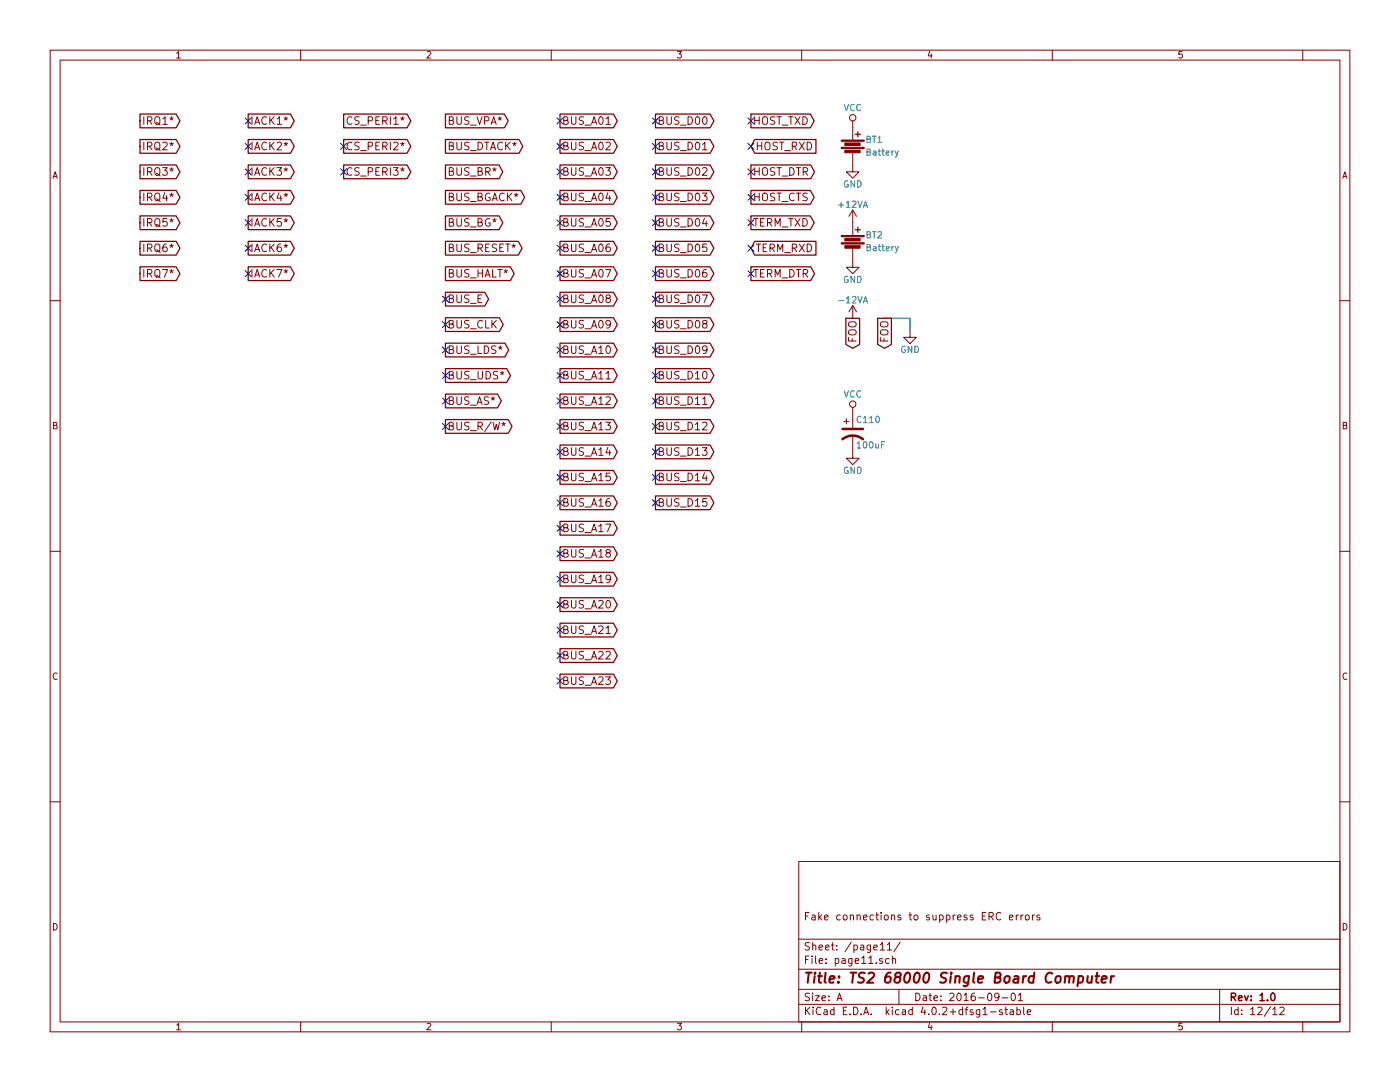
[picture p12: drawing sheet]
<svg xmlns="http://www.w3.org/2000/svg" width="279mm" height="216mm" viewBox="0 0 279 216" stroke-linecap="round" stroke-linejoin="round" font-family="sans-serif">
<g fill="none" stroke="#840000" stroke-width=".2">
<path d="M10 10h259.4v195.9h-259.4zM12 12h255.4v191.9h-255.4zM60 10v2M110 10v2M160 10v2M210 10v2M260 10v2M120.9 24.8h.9M140.2 29.9h.9M170.2 30.5v3.8h1.2l-1.2 1.3-1.3-1.3h1.3M170.2 24.1v3.8M10 60h2"/>
<path d="M170.2 49.5v3.8h1.2l-1.2 1.3-1.3-1.3h1.3M170.2 41.9l-.8 1.3M170.2 41.9v5.1M170.2 41.9l.7 1.3M267.4 60h2M120.9 75.6h.9M170.2 61v2.5M170.2 61l-.8 1.2M170.2 61l.7 1.2M181.6 66v1.3h1.3l-1.3 1.3-1.3-1.3h1.3M100.2 84.5l.3 .1 .4-.1M100.3 84.9l.2-.3 .2 .3"/>
<path d="M100.5 84.3v.3M140.2 80.7h.9M168.4 84.1h1M168.9 83.6v1M170.2 86.9v4.5h1.2l-1.2 1.3-1.3-1.3h1.3M170.2 81.3v4M10 110h2M267.4 110h2M120.9 126.4h.9M10 160h2M267.4 160h2M159.4 171.9h108v32h-108z"/>
<path d="M159.4 197.4h108M159.4 193.4h108M159.4 187.4h108M167.1 199.7l.4-1.5 .5 1.5M167.2 199.2h.7M175.7 188.5l.4-.4v1.5M175.7 189.6h.8M177.1 188.5l.4-.4v1.5M177.1 189.6h.9M177.4 191.3h-.4l-.3 .2 .1 .6 .2 .2 .4-.1M178.1 191.4l.2-.1h.4v1M178.1 190.8v1.5"/>
<path d="M179.4 197.4v3M179.7 188l-1.3 1.9M199.4 198.8l-.3 .3h-.3l-.3-.3 .2-.6h.4l.2 .1a1.19 1.19 0 0 1-.2 1.3l-.4 .1M200 199.1h1.1M201.4 183.1l.8-.2-.1-.2-.4-.1-.3 .2 .1 .7h.6M202 198.2h.1a.8 .8 0 0 1 .6 .7 .8 .8 0 0 1-.6 .8 .97 .97 0 0 1-.1-1.5zM202.8 182.6v1M203.2 198.6l.4-.4v1.5M203.2 199.7h.9M203.3 182.6l-.5 .3M203.8 182.6v1M204.2 182.6l-.4 .3"/>
<path d="M204.7 182.7l.2-.1 .4 .1 .1 .6-.1 .2-.4 .1-.2-.2zM206 182.6v1M206.5 182.6l-.5 .3M207.5 182.7a.37 .37 0 0 0-.6 .1l.1 .2 .5 .1 .1 .2-.3 .3-.4-.1M243.4 197.4v6.5M60 203.9v2M110 203.9v2M159.4 200.4h108M160 203.9v2M197.7 201.9h1.1M200 201.5a.37 .37 0 0 0-.6 .2l.1 .2 .5 .1 .1 .2-.2 .3-.5-.1M200.5 201.5h.6"/>
<path d="M200.7 201v1.3l.4 .2M201.6 201.5h.6v1M202.2 201.8l-.4 .1-.3 .2 .3 .4 .4-.1M202.9 201.5h.5l.3 .3-.2 .6h-.6M202.9 201v1.5M204.3 201v1.3l.2 .2M205 202l.7-.2v-.3h-.5l-.2 .2 .1 .7h.6M210 203.9v2M254 201.4l.4-.4v1.5M254 202.5h.9M255.4 201.1l.6-.1 .3 .4-1 1.1h1M260 203.9v2"/>
<circle cx="170.2" cy="23.5" r=".63"/>
<circle cx="170.2" cy="80.6" r=".63"/>
</g>
<path d="M253.7 198.3l.2-.1a.8 .8 0 0 1 .6 .7 .8 .8 0 0 1-.6 .8l-.2-.2-.1-.4z" fill="none" stroke="#840000" stroke-width=".3"/>
<path d="M215.3 194.8a.65 .65 0 0 1 .8 .1l-.1 1a.67 .67 0 0 1-.9 .1M215.3 194.8l-.3 2M217.1 194.8l-.1 1.2a.56 .56 0 0 0 .8-.1M218 194.8l-.2 1.3M218.6 194.8h.8M219 194.1l-.2 1.7v.2l.4 .1M219.9 195.4l1-.2-.1-.4h-.8l-.2 1 .3 .3 .5-.1M221.8 194.8l-.2 1.3M222.3 194.8h-.4l-.2 .3" fill="none" stroke="#840000" stroke-width=".41"/>
<g fill="none" stroke="#840000" stroke-width=".25">
<path d="M27.9 22.8h7.3l.7 1.3-.7 1.4h-7.3zM27.9 27.8h7.3l.7 1.4-.7 1.4h-7.3zM27.9 32.9h7.3l.7 1.4-.7 1.4h-7.3zM27.9 38h7.3l.7 1.4-.7 1.3h-7.3zM49.5 22.8h8.5l.7 1.3-.7 1.4h-8.5zM49.5 27.8h8.5l.7 1.4-.7 1.4h-8.5zM49.5 32.9h8.5l.7 1.4-.7 1.4h-8.5zM49.5 38h8.5l.7 1.4-.7 1.3h-8.5zM68.6 22.8h12.6l.8 1.3-.8 1.4h-12.6zM68.6 27.8h12.6l.8 1.4-.8 1.4h-12.6zM68.6 32.9h12.6l.8 1.4-.8 1.4h-12.6zM88.9 22.8h11.8l.7 1.3-.7 1.4h-11.8z"/>
<path d="M88.9 27.8h14.7l.7 1.4-.7 1.4h-14.7zM88.9 32.9h10.7l.8 1.4-.8 1.4h-10.7zM88.9 38h15l.8 1.4-.8 1.3h-15zM111.8 22.8h10.6l.8 1.3-.8 1.4h-10.6zM111.8 27.8h10.6l.8 1.4-.8 1.4h-10.6zM111.8 32.9h10.6l.8 1.4-.8 1.4h-10.6zM111.8 38h10.6l.8 1.4-.8 1.3h-10.6zM130.8 22.8h10.9l.8 1.3-.8 1.4h-10.9zM130.8 27.8h10.9l.8 1.4-.8 1.4h-10.9zM130.8 32.9h10.9l.8 1.4-.8 1.4h-10.9zM130.8 38h10.9l.8 1.4-.8 1.3h-10.9zM149.9 22.8h11.8l.8 1.3-.8 1.4h-11.8z"/>
<path d="M149.9 32.9h11.9l.8 1.4-.8 1.4h-11.9zM149.9 38h11.8l.8 1.4-.8 1.3h-11.8zM150.6 27.8h12.2v2.8h-12.2l-.7-1.4zM170.7 26.8h1M171.2 26.3v1M27.9 43.1h7.3l.7 1.4-.7 1.3h-7.3zM27.9 48.2h7.3l.7 1.3-.7 1.4h-7.3zM27.9 53.2h7.3l.7 1.4-.7 1.4h-7.3zM49.5 43.1h8.5l.7 1.4-.7 1.3h-8.5zM49.5 48.2h8.5l.7 1.3-.7 1.4h-8.5zM49.5 53.2h8.5l.7 1.4-.7 1.4h-8.5zM88.9 43.1h10.7l.8 1.4-.8 1.3h-10.7z"/>
<path d="M88.9 48.2h14.5l.8 1.3-.8 1.4h-14.5zM88.9 53.2h13l.7 1.4-.7 1.4h-13zM88.9 58.3h7.8l.8 1.4-.8 1.4h-7.8zM111.8 43.1h10.6l.8 1.4-.8 1.3h-10.6zM111.8 48.2h10.6l.8 1.3-.8 1.4h-10.6zM111.8 53.2h10.6l.8 1.4-.8 1.4h-10.6zM111.8 58.3h10.6l.8 1.4-.8 1.4h-10.6zM130.8 43.1h10.9l.8 1.4-.8 1.3h-10.9zM130.8 48.2h10.9l.8 1.3-.8 1.4h-10.9zM130.8 53.2h10.9l.8 1.4-.8 1.4h-10.9zM130.8 58.3h10.9l.8 1.4-.8 1.4h-10.9zM149.9 43.1h11.8l.8 1.4-.8 1.3h-11.8z"/>
<path d="M149.9 53.2h11.9l.8 1.4-.8 1.4h-11.9zM150.6 48.2h12.2v2.7h-12.2l-.7-1.4zM170.7 45.8h1M171.2 45.3v1.1M88.9 63.4h10.8l.7 1.4-.7 1.3h-10.8zM88.9 68.5h11.9l.7 1.4-.7 1.3h-11.9zM88.9 73.6h12.2l.8 1.3-.8 1.4h-12.2zM88.9 78.6h10.4l.8 1.4-.8 1.4h-10.4zM111.8 63.4h10.6l.8 1.4-.8 1.3h-10.6zM111.8 73.6h10.6l.8 1.3-.8 1.4h-10.6zM111.8 78.6h10.6l.8 1.4-.8 1.4h-10.6zM111.8 68.5h10.6l.8 1.4-.8 1.3h-10.6z"/>
<path d="M130.8 63.4h10.9l.8 1.4-.8 1.3h-10.9zM130.8 68.5h10.9l.8 1.4-.8 1.3h-10.9zM130.8 73.6h10.9l.8 1.3-.8 1.4h-10.9zM130.8 78.6h10.9l.8 1.4-.8 1.4h-10.9zM168.8 63.5h2.8v5.2l-1.4 .8-1.4-.8zM175.2 63.5h2.7v5.2l-1.4 .8-1.3-.8zM88.9 83.7h12.5l.8 1.4-.8 1.4h-12.5zM111.8 83.7h10.6l.8 1.4-.8 1.4h-10.6zM111.8 88.8h10.6l.8 1.4-.8 1.3h-10.6zM111.8 93.9h10.6l.8 1.4-.8 1.3h-10.6zM111.8 99h10.6l.8 1.3-.8 1.4h-10.6zM130.8 83.7h10.9l.8 1.4-.8 1.4h-10.9z"/>
<path d="M130.8 88.8h10.9l.8 1.4-.8 1.3h-10.9zM130.8 93.9h10.9l.8 1.4-.8 1.3h-10.9zM130.8 99h10.9l.8 1.3-.8 1.4h-10.9zM111.8 104h10.6l.8 1.4-.8 1.4h-10.6zM111.8 109.1h10.6l.8 1.4-.8 1.4h-10.6zM111.8 114.2h10.6l.8 1.4-.8 1.3h-10.6zM111.8 119.3h10.6l.8 1.4-.8 1.3h-10.6zM111.8 124.4h10.6l.8 1.3-.8 1.4h-10.6zM111.8 129.4h10.6l.8 1.4-.8 1.4h-10.6zM111.8 134.5h10.6l.8 1.4-.8 1.4h-10.6z"/>
</g>
<g fill="none" stroke="#000084" stroke-width=".2">
<path d="M48.9 38.8l1.2 1.2M48.9 33.7l1.2 1.2M48.9 28.6l1.2 1.2M48.9 23.5l1.2 1.2M50.1 38.8l-1.2 1.2M50.1 33.7l-1.2 1.2M50.1 28.6l-1.2 1.2M50.1 23.5l-1.2 1.2M68 28.6l1.2 1.2M68 33.7l1.2 1.2M69.2 28.6l-1.2 1.2M69.2 33.7l-1.2 1.2"/>
<path d="M111.2 23.5l1.2 1.2M111.2 28.6l1.2 1.2M111.2 33.7l1.2 1.2M111.2 38.8l1.2 1.2M112.4 23.5l-1.2 1.2M112.4 28.6l-1.2 1.2M112.4 33.7l-1.2 1.2M112.4 38.8l-1.2 1.2M130.2 23.5l1.2 1.2M130.2 28.6l1.2 1.2M130.2 33.7l1.2 1.2M130.2 38.8l1.2 1.2"/>
<path d="M131.4 23.5l-1.2 1.2M131.4 28.6l-1.2 1.2M131.4 33.7l-1.2 1.2M131.4 38.8l-1.2 1.2M149.3 23.5l1.2 1.2M149.3 28.6l1.2 1.2M149.3 33.7l1.2 1.2M149.3 38.8l1.2 1.2M150.5 23.5l-1.2 1.2M150.5 28.6l-1.2 1.2M150.5 33.7l-1.2 1.2M150.5 38.8l-1.2 1.2"/>
<path d="M48.9 54l1.2 1.2M48.9 48.9l1.2 1.2M48.9 43.8l1.2 1.3M50.1 54l-1.2 1.2M50.1 48.9l-1.2 1.2M50.1 43.8l-1.2 1.3M88.3 59.1l1.2 1.2M89.5 59.1l-1.2 1.2M111.2 43.8l1.2 1.3M111.2 48.9l1.2 1.2M111.2 54l1.2 1.2M111.2 59.1l1.2 1.2"/>
<path d="M112.4 43.8l-1.2 1.3M112.4 48.9l-1.2 1.2M112.4 54l-1.2 1.2M112.4 59.1l-1.2 1.2M130.2 43.8l1.2 1.3M130.2 48.9l1.2 1.2M130.2 54l1.2 1.2M130.2 59.1l1.2 1.2M131.4 43.8l-1.2 1.3M131.4 48.9l-1.2 1.2M131.4 54l-1.2 1.2M131.4 59.1l-1.2 1.2"/>
<path d="M149.3 43.8l1.2 1.3M149.3 48.9l1.2 1.2M149.3 54l1.2 1.2M150.5 43.8l-1.2 1.3M150.5 48.9l-1.2 1.2M150.5 54l-1.2 1.2M88.3 69.2l1.2 1.3M88.3 74.3l1.2 1.2M88.3 64.2l1.2 1.2M88.3 79.4l1.2 1.2M89.5 69.2l-1.2 1.3M89.5 74.3l-1.2 1.2"/>
<path d="M89.5 64.2l-1.2 1.2M89.5 79.4l-1.2 1.2M111.2 64.2l1.2 1.2M111.2 69.2l1.2 1.3M111.2 74.3l1.2 1.2M111.2 79.4l1.2 1.2M112.4 64.2l-1.2 1.2M112.4 69.2l-1.2 1.3M112.4 74.3l-1.2 1.2M112.4 79.4l-1.2 1.2M130.2 64.2l1.2 1.2M130.2 69.2l1.2 1.3"/>
<path d="M130.2 74.3l1.2 1.2M130.2 79.4l1.2 1.2M131.4 64.2l-1.2 1.2M131.4 69.2l-1.2 1.3M131.4 74.3l-1.2 1.2M131.4 79.4l-1.2 1.2M88.3 84.5l1.2 1.2M89.5 84.5l-1.2 1.2M111.2 84.5l1.2 1.2M111.2 89.6l1.2 1.2M111.2 94.6l1.2 1.3M111.2 99.7l1.2 1.2"/>
<path d="M112.4 84.5l-1.2 1.2M112.4 89.6l-1.2 1.2M112.4 94.6l-1.2 1.3M112.4 99.7l-1.2 1.2M130.2 84.5l1.2 1.2M130.2 89.6l1.2 1.2M130.2 94.6l1.2 1.3M130.2 99.7l1.2 1.2M131.4 84.5l-1.2 1.2M131.4 89.6l-1.2 1.2M131.4 94.6l-1.2 1.3M131.4 99.7l-1.2 1.2"/>
<path d="M111.2 104.8l1.2 1.2M111.2 109.9l1.2 1.2M111.2 115l1.2 1.2M112.4 104.8l-1.2 1.2M112.4 109.9l-1.2 1.2M112.4 115l-1.2 1.2M111.2 120l1.2 1.3M111.2 125.1l1.2 1.2M111.2 130.2l1.2 1.2M111.2 135.3l1.2 1.2M112.4 120l-1.2 1.3M112.4 125.1l-1.2 1.2"/>
<path d="M112.4 130.2l-1.2 1.2M112.4 135.3l-1.2 1.2"/>
</g>
<g fill="#840000" stroke="#840000" stroke-width=".2">
<path d="M167.9 29.4h4.6v.2h-4.6z"/>
<path d="M167.9 27.9h4.6v.3h-4.6z"/>
<path d="M168.6 30h3.1v.5h-3.1z"/>
<path d="M168.6 28.5h3.1v.5h-3.1z"/>
<path d="M167.9 48.4h4.6v.3h-4.6z"/>
<path d="M167.9 47h4.6v.2h-4.6z"/>
<path d="M168.6 49h3.1v.5h-3.1z"/>
<path d="M168.6 47.6h3.1v.5h-3.1z"/>
</g>
<path d="M179.3 30.1l-.5 1.2-.1 .1M179.3 49.2l-.5 1.1-.1 .1" fill="none" stroke="#008484" stroke-width=".2"/>
<path d="M168.1 87.6a3.3 3.3 0 0 1 4.1 0M168.1 85.6h4.1" fill="none" stroke="#840000" stroke-width=".51"/>
<path d="M176.5 63.5h5.1v2.5" fill="none" stroke="#008400" stroke-width=".2"/>
<text font-size="2.8" fill="#840000" x="160.4" y="196.2">Title: TS2 68000 Single Board Computer</text>
<g font-size="2.1" fill="#840000">
<text x="28.3" y="24.9">IRQ1*</text>
<text x="28.3" y="30">IRQ2*</text>
<text x="49.9" y="24.9">IACK1*</text>
<text x="49.9" y="30">IACK2*</text>
<text x="69" y="24.9">CS_PERI1*</text>
<text x="69" y="30">CS_PERI2*</text>
<text x="89.3" y="24.9">BUS_VPA*</text>
<text x="89.3" y="30">BUS_DTACK*</text>
<text x="112.2" y="24.9">BUS_A01</text>
<text x="112.2" y="30">BUS_A02</text>
<text x="131.2" y="24.9">BUS_D00</text>
<text x="131.2" y="30">BUS_D01</text>
<text x="150.3" y="24.9">HOST_TXD</text>
<text x="150.8" y="30">HOST_RXD</text>
<text x="28.3" y="35.1">IRQ3*</text>
<text x="49.9" y="35.1">IACK3*</text>
<text x="69" y="35.1">CS_PERI3*</text>
<text x="89.3" y="35.1">BUS_BR*</text>
<text x="112.2" y="35.1">BUS_A03</text>
<text x="131.2" y="35.1">BUS_D02</text>
<text x="150.3" y="35.1">HOST_DTR</text>
<text x="28.3" y="40.1">IRQ4*</text>
<text x="49.9" y="40.1">IACK4*</text>
<text x="89.3" y="40.1">BUS_BGACK*</text>
<text x="112.2" y="40.1">BUS_A04</text>
<text x="131.2" y="40.1">BUS_D03</text>
<text x="150.3" y="40.1">HOST_CTS</text>
<text x="28.3" y="45.2">IRQ5*</text>
<text x="49.9" y="45.2">IACK5*</text>
<text x="89.3" y="45.2">BUS_BG*</text>
<text x="112.2" y="45.2">BUS_A05</text>
<text x="131.2" y="45.2">BUS_D04</text>
<text x="150.3" y="45.2">TERM_TXD</text>
<text x="28.3" y="50.3">IRQ6*</text>
<text x="49.9" y="50.3">IACK6*</text>
<text x="89.3" y="50.3">BUS_RESET*</text>
<text x="112.2" y="50.3">BUS_A06</text>
<text x="131.2" y="50.3">BUS_D05</text>
<text x="150.8" y="50.3">TERM_RXD</text>
<text x="28.3" y="55.4">IRQ7*</text>
<text x="49.9" y="55.4">IACK7*</text>
<text x="89.3" y="55.4">BUS_HALT*</text>
<text x="112.2" y="55.4">BUS_A07</text>
<text x="131.2" y="55.4">BUS_D06</text>
<text x="150.3" y="55.4">TERM_DTR</text>
<text x="89.3" y="60.5">BUS_E</text>
<text x="89.3" y="65.5">BUS_CLK</text>
<text x="112.2" y="60.5">BUS_A08</text>
<text x="112.2" y="65.5">BUS_A09</text>
<text x="131.2" y="60.5">BUS_D07</text>
<text x="131.2" y="65.5">BUS_D08</text>
<text x="89.3" y="70.6">BUS_LDS*</text>
<text x="112.2" y="70.6">BUS_A10</text>
<text x="131.2" y="70.6">BUS_D09</text>
<text x="170.9" y="68.5" transform="rotate(-90 170.9 68.5)">FOO</text>
<text x="177.3" y="68.5" transform="rotate(-90 177.3 68.5)">FOO</text>
<text x="89.3" y="75.7">BUS_UDS*</text>
<text x="112.2" y="75.7">BUS_A11</text>
<text x="131.2" y="75.7">BUS_D10</text>
<text x="89.3" y="80.8">BUS_AS*</text>
<text x="112.2" y="80.8">BUS_A12</text>
<text x="131.2" y="80.8">BUS_D11</text>
<text x="89.3" y="85.9">BUS_R/W*</text>
<text x="112.2" y="85.9">BUS_A13</text>
<text x="131.2" y="85.9">BUS_D12</text>
<text x="112.2" y="90.9">BUS_A14</text>
<text x="131.2" y="90.9">BUS_D13</text>
<text x="112.2" y="96">BUS_A15</text>
<text x="112.2" y="101.1">BUS_A16</text>
<text x="131.2" y="96">BUS_D14</text>
<text x="131.2" y="101.1">BUS_D15</text>
<text x="112.2" y="106.2">BUS_A17</text>
<text x="112.2" y="111.3">BUS_A18</text>
<text x="112.2" y="116.3">BUS_A19</text>
<text x="112.2" y="121.4">BUS_A20</text>
<text x="112.2" y="126.5">BUS_A21</text>
<text x="112.2" y="131.6">BUS_A22</text>
<text x="112.2" y="136.7">BUS_A23</text>
<text x="160.4" y="183.6">Fake connections to suppress ERC errors</text>
<text x="160.4" y="189.6">Sheet: /page11/</text>
<text x="160.4" y="192.3">File: page11.sch</text>
<text x="160.4" y="202.5">KiCad E.D.A. kicad 4.0.2+dfsg1-stable</text>
<text x="160.4" y="199.7">Size: A</text>
<text x="182.4" y="199.7">Date: 2016-09-01</text>
<text x="245.4" y="199.7">Rev: 1.0</text>
<text x="245.4" y="202.5">Id: 12/12</text>
</g>
<g font-size="1.8" fill="#840000">
<text x="35" y="11.6">1</text>
<text x="85" y="11.6">2</text>
<text x="135" y="11.6">3</text>
<text x="185" y="11.6">4</text>
<text x="235" y="11.6">5</text>
<text x="10.4" y="35.6">A</text>
<text x="267.8" y="35.6">A</text>
<text x="10.4" y="85.6">B</text>
<text x="267.8" y="85.6">B</text>
<text x="10.4" y="135.6">C</text>
<text x="267.8" y="135.6">C</text>
<text x="10.4" y="185.6">D</text>
<text x="267.8" y="185.6">D</text>
<text x="35" y="205.5">1</text>
<text x="85" y="205.5">2</text>
<text x="135" y="205.5">3</text>
<text x="185" y="205.5">4</text>
<text x="235" y="205.5">5</text>
</g>
<g font-size="1.8" fill="#008484">
<text x="168.3" y="22.1">VCC</text>
<text x="172.8" y="28.5">BT1</text>
<text x="173" y="31">Battery</text>
<text x="167.5" y="41.5">+12VA</text>
<text x="168.2" y="37.4">GND</text>
<text x="172.8" y="47.5">BT2</text>
<text x="173" y="50.1">Battery</text>
<text x="168.2" y="56.4">GND</text>
<text x="167.7" y="60.5">-12VA</text>
<text x="179.7" y="70.4">GND</text>
<text x="168.3" y="79.3">VCC</text>
<text x="171.2" y="84.4">C110</text>
<text x="171.2" y="89.5">100uF</text>
<text x="168.2" y="94.5">GND</text>
</g>
</svg>
